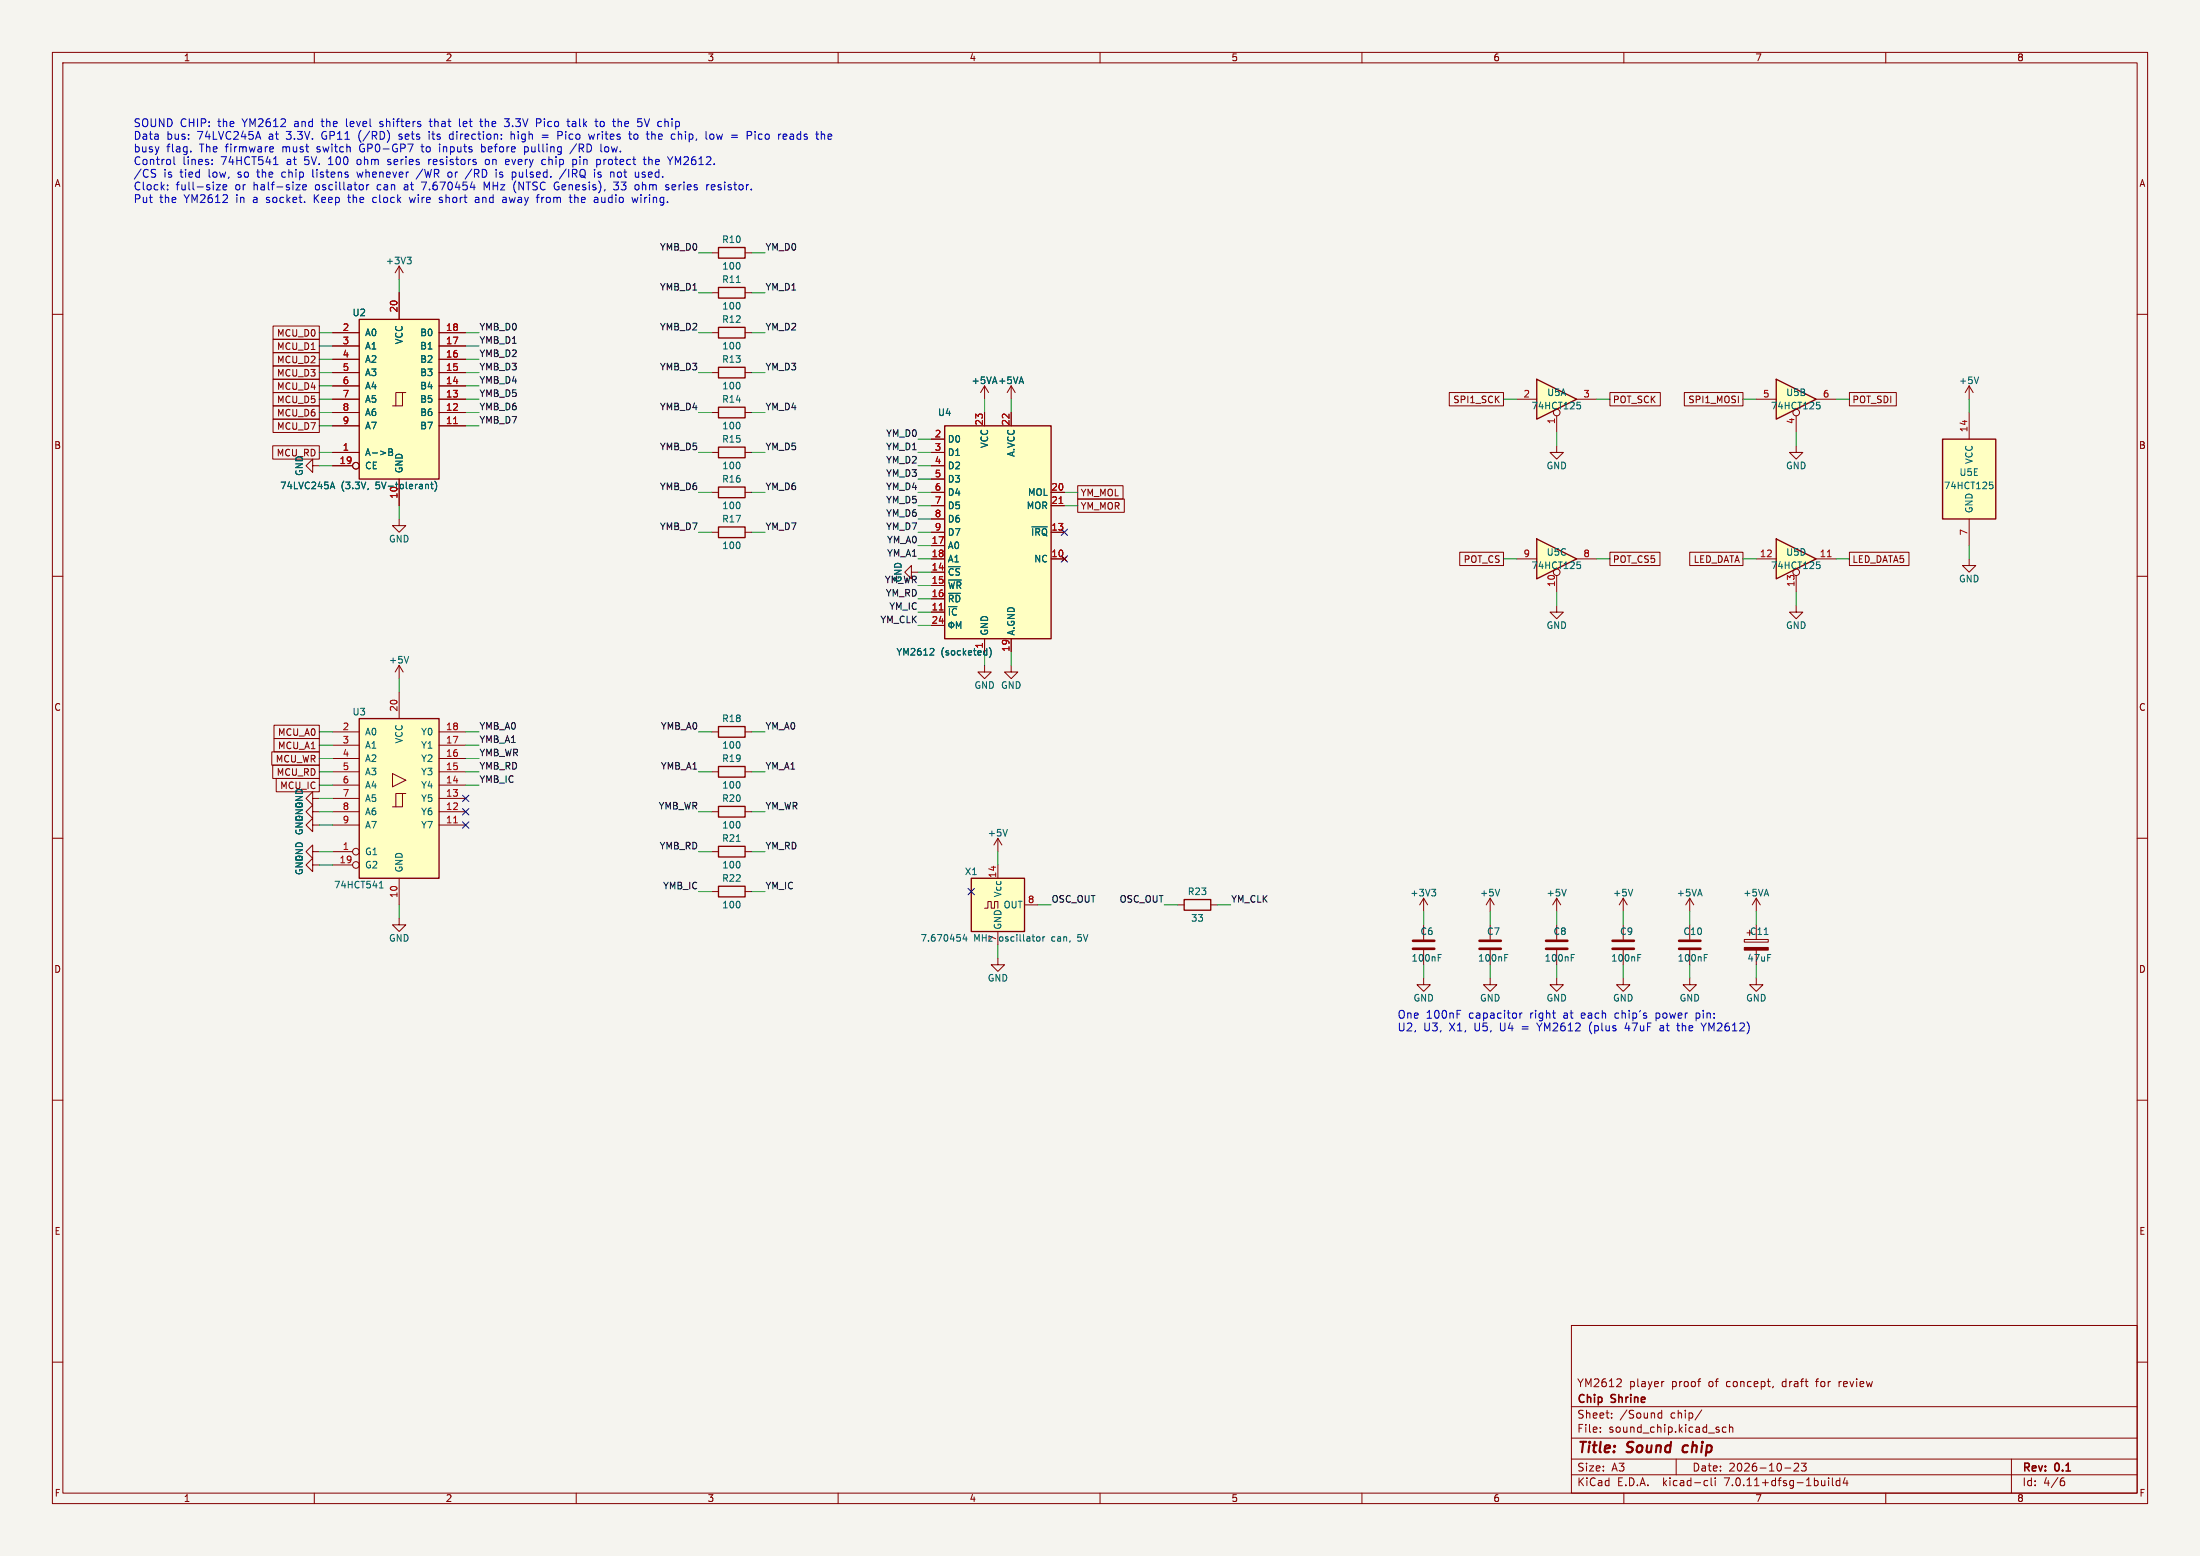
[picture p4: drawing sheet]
<svg xmlns="http://www.w3.org/2000/svg" width="420mm" height="297mm" viewBox="0 0 420 297" stroke-linecap="round" stroke-linejoin="round" font-family="sans-serif">
<path d="M0 0h420v297h-420z" fill="#f5f4ef" stroke="#f5f4ef" stroke-width=".19"/>
<g fill="none" stroke="#840000" stroke-width=".19">
<path d="M10 10h400v277h-400zM12 12h396v273h-396zM60 10v2M110 10v2M160 10v2M210 10v2M260 10v2M310 10v2M360 10v2M10 60h2M408 60h2M135.9 78.7h1.3"/>
<path d="M135.9 63.5h1.3M142.2 78.7h1.3M142.2 63.5h1.3M188 73.7l-.8 1.2M188 73.7v2.5M188 73.7l.7 1.2M193 73.7l-.7 1.2M193 73.7v2.5M193 73.7l.8 1.2M10 110h2M408 110h2M63.5 139.7h5.1"/>
<path d="M76.2 127l-.8 1.3M76.2 127v2.5M76.2 132.1v5.1M76.2 127l.8 1.3M83.8 139.7h5.1M135.9 139.7h1.3M142.2 139.7h1.3M188 127v1.3h1.2l-1.2 1.2-1.3-1.2h1.3M193 127v1.3h1.3l-1.3 1.2-1.2-1.2h1.2M10 160h2M59.7 157.5v-1.3l-1.3 1.3 1.3 1.3v-1.3h1.3M59.7 154.9v-1.2l-1.3 1.2 1.3 1.3v-1.3h1.3"/>
<path d="M59.7 152.4v-1.3l-1.3 1.3 1.3 1.3v-1.3h1.3M63.5 154.9h5.1M63.5 147.3h5.1M63.5 157.5h5.1M63.5 152.4h5.1M63.5 149.9h5.1M63.5 144.8h5.1M63.5 142.2h5.1M74.9 147.7l2.6 1.2-2.6 1.3zM76.8 151.5h-1.2v2.5M77.5 151.5h-.7v2.5h-1.9M83.8 154.9h5.1"/>
<path d="M83.8 147.3h5.1M83.8 157.5h5.1M83.8 152.4h5.1M83.8 149.9h5.1M83.8 144.8h5.1M83.8 142.2h5.1M135.9 154.9h1.3M135.9 147.3h1.3M142.2 154.9h1.3M142.2 147.3h1.3M408 160h2M59.7 165.1v-1.3l-1.3 1.3 1.3 1.3v-1.3h1.3"/>
<path d="M59.7 162.6v-1.3l-1.3 1.3 1.3 1.2v-1.2h1.3M63.5 162.6h3.8M63.5 165.1h3.8M76.2 175.3v1.2h1.3l-1.3 1.3-1.3-1.3h1.3M76.2 167.6v5.1M135.9 162.6h1.3M142.2 162.6h1.3M188 173.4h.6v-1.3h.6v1.3h.7v-1.3h.6v1.3M190.5 165.1v2.5M190.5 177.8v2.5M195.6 172.7h2.5M10 210h2"/>
<path d="M408 210h2M10 260h2M300 253h108v32h-108zM408 260h2M300 278.5h108M300 274.5h108M300 268.5h108M305.5 273.2v.2M305.5 272.5v.1M307.7 270.5v.2M307.7 269.8v.1M309.4 263.3l.1 .2-.1 .3-.8 .9h.9"/>
<path d="M317.2 269.2v1.5M317.2 269.8l-.4-.1-.3 .3 .2 .6h.5M317.7 263.7l-.3 .1M320 278.5v3M324.1 263.7h.6M324.5 263.2h.2M324.9 269.1l-1.3 1.9M328.2 273v.3M329.5 272.5l-.4-.1-.3 .3 .1 .6h.6M330.2 272.5l.2-.1 .3 .1 .1 .9M330.2 271.9v1.5M338.5 264.6l-.1 .3"/>
<path d="M342.5 279.4l.6-.1 .2 .1 .1 .3-1 1.1h1M343.9 279.3h.9l-.5 .6 .4 .1v.6l-.2 .2-.6-.2M351.1 263.7v1M351.2 263.8l-.1 .2M384 278.5v6.5M60 285v2M110 285v2M160 285v2M210 285v2M260 285v2M300 281.5h108M310 285v2"/>
<path d="M325.6 282.6l.4 .1M326 283.5l-.4 .1M326.7 282.1v1.3l.2 .2M327.4 282.1v.1M327.4 282.6v1M340.7 280.2h1.2M349.1 282.1v.1M349.1 282.6v1M349.8 282.1v1.3l.2 .2M351.2 282.7l-.4-.1-.3 .3 .2 .6h.5M351.2 282.1v1.5M352.2 282l-.3 1.1h.9"/>
<path d="M352.6 282.6v1M360 285v2M393.6 282.7h.3l.3 .2-.1 .5-.5 .2M394 282.1l-.4 .1"/>
<circle cx="67.9" cy="165.1" r=".63"/>
<circle cx="67.9" cy="162.6" r=".63"/>
</g>
<path d="M321.4 276.1l-.2 .7 .3 .4" fill="none" stroke="#840000" stroke-width=".4"/>
<path d="M137.2 77.7h5v2.1h-5zM137.2 62.5h5v2h-5zM68.6 137.2h15.2v30.4h-15.2zM137.2 138.7h5v2h-5zM137.2 153.9h5v2.1h-5zM137.2 146.3h5v2h-5zM137.2 161.5h5v2.1h-5zM185.4 167.6h10.2v10.2h-10.2z" fill="none" stroke="#840000" stroke-width=".25"/>
<path d="M78 125.3l-.4 1.3M72.4 169.5h.7M72.4 168.6l.4-.4v1.3M140.6 160.6h.7M184.1 178.3l-.3 .9h.8M184.5 178.8v.8M198.4 178.9l.1 .1-.1 .6M199.1 178.8v.8M199.5 178.8l-.4 .2" fill="none" stroke="#006464" stroke-width=".19"/>
<g fill="#ffffc2" stroke="#ffffc2" stroke-width=".19">
<path d="M185.4 167.6h10.2v10.2h-10.2z"/>
<path d="M68.6 137.2h15.2v30.4h-15.2z"/>
</g>
<path d="M86.6 157.1h.7" fill="none" stroke="#a90000" stroke-width=".19"/>
<path d="M293.4 72.4l7.6 3.8-7.6 3.8z" fill="#ffffc2"/>
<path d="M137.2 54.9h5v2h-5zM137.2 70.1h5v2h-5zM293.4 72.4l7.6 3.8-7.6 3.8zM137.2 85.3h5v2.1h-5zM137.2 93h5v2h-5zM180.3 81.3h20.4v40.6h-20.4zM370.8 83.8h10.2v15.3h-10.2zM137.2 100.6h5v2h-5zM137.2 169.2h5v2h-5zM226.1 171.7h5v2h-5z" fill="none" stroke="#840000" stroke-width=".25"/>
<g fill="none" stroke="#840000" stroke-width=".19">
<path d="M76.2 50.8l-.8 1.3M76.2 50.8v2.5M76.2 50.8l.8 1.3M135.9 55.9h1.3M142.2 55.9h1.3M135.9 71.1h1.3M142.2 71.1h1.3M188 78.7v2.6M193 78.7v2.6M289.6 76.2h3.8M297.2 79.4v3.2M301 76.2h3.8"/>
<path d="M375.9 73.7l-.7 1.2M375.9 73.7v2.5M375.9 78.7v5.1M375.9 73.7l.8 1.2M59.7 88.9v-1.3l-1.3 1.3 1.3 1.3v-1.3h1.3M76.2 99.1v1.2h1.3l-1.3 1.3-1.3-1.3h1.3M135.9 86.4h1.3M135.9 94h1.3M142.2 86.4h1.3M142.2 94h1.3M177.8 86.4h2.5M177.8 94h2.5"/>
<path d="M177.8 83.8h2.5M177.8 96.5h2.5M177.8 88.9h2.5M177.8 91.4h2.5M177.8 99.1h2.5M200.7 94h2.5M200.7 96.5h2.5M297.2 85.1v1.3h1.2l-1.2 1.2-1.3-1.2h1.3M342.9 85.1v1.3h1.3l-1.3 1.2-1.3-1.2h1.3M375.9 99.1v5M135.9 101.6h1.3M142.2 101.6h1.3"/>
<path d="M174 109.2v-1.2l-1.3 1.2 1.3 1.3v-1.3h1.3M177.8 101.6h2.5M177.8 106.7h2.5M177.8 116.8h2.5M177.8 109.2h2.5M177.8 111.8h2.5M177.8 114.3h2.5M177.8 104.1h2.5M177.8 119.4h2.5M200.7 101.6h2.5M200.7 106.7h2.5M202.8 106.3l.8 .8"/>
<path d="M203.6 106.3l-.8 .8M342.9 115.6v1.2h1.3l-1.3 1.3-1.3-1.3h1.3M375.9 106.7v1.3h1.3l-1.3 1.2-1.3-1.2h1.3M188 121.9v2.6M193 121.9v2.6M135.9 170.2h1.3M142.2 170.2h1.3M190.5 160l-.8 1.3M190.5 160v2.6M190.5 160l.8 1.3M224.8 172.7h1.3M231.1 172.7h1.3"/>
<path d="M271.8 171.5l-.8 1.2M271.8 171.5v2.5M271.8 176.5v2.8M271.8 171.5l.7 1.2M284.5 171.5l-.8 1.2M284.5 171.5v2.5M284.5 176.5v2.8M284.5 171.5l.7 1.2M297.2 171.5v2.5M297.2 176.5v2.8M297.2 171.5l-.8 1.2M297.2 171.5l.7 1.2"/>
<path d="M309.9 171.5v2.5M309.9 176.5v2.8M309.9 171.5l-.8 1.2M309.9 171.5l.7 1.2M322.6 171.5v2.5M322.6 176.5v2.8M322.6 171.5l-.8 1.2M322.6 171.5l.7 1.2M333 179.3h4.6v.5h-4.6zM335.3 171.5l-.8 1.2M335.3 171.5v2.5M335.3 176.5v2.8"/>
<path d="M335.3 171.5l.7 1.2M190.5 182.9v1.3h1.3l-1.3 1.2-1.3-1.2h1.3M271.8 186.7v1.3h1.2l-1.2 1.2-1.3-1.2h1.3M271.8 181.4v2.8M284.5 186.7v1.3h1.2l-1.2 1.2-1.3-1.2h1.3M284.5 181.4v2.8M297.2 186.7v1.3h1.2l-1.2 1.2-1.3-1.2h1.3M297.2 181.4v2.8M309.9 186.7v1.3h1.2l-1.2 1.2-1.3-1.2h1.3M309.9 181.4v2.8M322.6 186.7v1.3h1.2l-1.2 1.2-1.3-1.2h1.3M322.6 181.4v2.8"/>
<path d="M335.3 186.7v1.3h1.2l-1.2 1.2-1.3-1.2h1.3M335.3 181.4v2.8"/>
<circle cx="297.2" cy="78.7" r=".63"/>
</g>
<g fill="none" stroke="#006464" stroke-width=".19">
<path d="M77.7 49.1h.8l-.4 .5M78.3 49.6l.2 .2v.3l-.2 .3M140.6 53.9h.7M301.1 76.8h.6M301.2 77.3h.3l.2 .2v.4l-.5 .1M377.7 72l-.4 1.2M379.8 92h.6M379.9 92.5h.3l.3 .2-.1 .5-.5 .1M181.6 118.7v1.3M182.6 120v-1.3l.4 .9 .4-.9v1.3M197 100.6h2.9M178.2 123.8l.1 .2-.1 .3-.7 .7h.8"/>
<path d="M188.3 124.2l.1 .1M188.4 123.8v1.2M188.4 125h-.1M188.9 123.6a1.46 1.46 0 0 1 0 1.9M192.3 158.3l-.4 1.3M273.3 169.7h.8l-.4 .5M273.8 170.2l.3 .3v.3l-.3 .2M286.3 169.7l-.4 1.3M299 169.7l-.4 1.3M311.7 169.7l-.4 1.3M336.8 178.4h.7M274.6 182.8h.4"/>
<path d="M274.6 182.2h.6M287.3 182.8h.4M287.3 182.2h.6M300 182.8h.4M300 182.2h.6M312.7 182.8h.4M312.7 182.2h.6M325.4 182.8h.4M325.4 182.2h.6"/>
<circle cx="181.6" cy="119.3" r=".47"/>
</g>
<path d="M269.7 179.6h4.1M282.4 179.6h4.1M295.1 179.6h4.1M307.8 179.6h4.1M320.5 179.6h4.1M269.7 181.1h4.1M282.4 181.1h4.1M295.1 181.1h4.1M307.8 181.1h4.1M320.5 181.1h4.1" fill="none" stroke="#840000" stroke-width=".51"/>
<path d="M333 180.8h4.6v.6h-4.6z" fill="#840000" stroke="#840000" stroke-width=".19"/>
<g fill="#ffffc2" stroke="#ffffc2" stroke-width=".19">
<path d="M180.3 81.3h20.4v40.6h-20.4z"/>
<path d="M370.8 83.8h10.2v15.3h-10.2z"/>
</g>
<path d="M202.2 96.1h.7M179.3 116.4h.7" fill="none" stroke="#a90000" stroke-width=".19"/>
<path d="M293.4 102.9l7.6 3.8-7.6 3.8z" fill="#ffffc2"/>
<path d="M137.2 47.2h5v2.1h-5zM293.4 102.9l7.6 3.8-7.6 3.8z" fill="none" stroke="#840000" stroke-width=".25"/>
<g fill="none" stroke="#840000" stroke-width=".19">
<path d="M135.9 48.3h1.3M142.2 48.3h1.3M289.6 106.7h3.8M297.2 115.6v1.2h1.2l-1.2 1.3-1.3-1.3h1.3M297.2 109.9v3.1M301 106.7h3.8"/>
<circle cx="297.2" cy="109.2" r=".63"/>
</g>
<path d="M301.1 107.3h.6M301.2 107.7h.3l.2 .3v.4l-.5 .1" fill="none" stroke="#006464" stroke-width=".19"/>
<path d="M339.1 102.9l7.6 3.8-7.6 3.8z" fill="#ffffc2"/>
<path d="M68.6 61h15.2v30.4h-15.2zM339.1 102.9l7.6 3.8-7.6 3.8z" fill="none" stroke="#840000" stroke-width=".25"/>
<g fill="none" stroke="#840000" stroke-width=".19">
<path d="M76.2 55.9v5.1M63.5 78.7h5.1M63.5 76.2h5.1M63.5 73.7h5.1M63.5 71.1h5.1M63.5 68.6h5.1M63.5 66h5.1M63.5 63.5h5.1M76.8 74.9h-1.2v2.6M77.5 74.9h-.7v2.6h-1.9M83.8 78.7h5.1M83.8 76.2h5.1"/>
<path d="M83.8 73.7h5.1M83.8 71.1h5.1M83.8 68.6h5.1M83.8 66h5.1M83.8 63.5h5.1M63.5 86.4h5.1M63.5 81.3h5.1M63.5 88.9h3.8M76.2 91.4v5.1M83.8 81.3h5.1M335.3 106.7h3.8M342.9 109.9v3.1"/>
<path d="M346.7 106.7h3.8"/>
<circle cx="67.9" cy="88.9" r=".63"/>
<circle cx="342.9" cy="109.2" r=".63"/>
</g>
<path d="M86.6 80.9h.7M348.9 106.3h.7" fill="none" stroke="#a90000" stroke-width=".19"/>
<path d="M63.2 92.9h.6M63.5 92l.4 1.3M70.3 93.2l-.1 .2M74.2 85.7h.5l.2 .2-.2 .4 .2 .1 .1 .3-.3 .2h-.5zM74.2 86.3h.5M81.4 92.4l.4 .2v.7M82.2 92.4h.5M82.4 92v1.1l.3 .2M83 91.8a1.46 1.46 0 0 1 0 2M346.8 107.3h.6M346.9 107.7h.3l.3 .3-.1 .4-.5 .1" fill="none" stroke="#006464" stroke-width=".19"/>
<path d="M68.6 61h15.2v30.4h-15.2z" fill="#ffffc2" stroke="#ffffc2" stroke-width=".19"/>
<path d="M339.1 72.4l7.6 3.8-7.6 3.8z" fill="#ffffc2"/>
<path d="M339.1 72.4l7.6 3.8-7.6 3.8z" fill="none" stroke="#840000" stroke-width=".25"/>
<g fill="none" stroke="#840000" stroke-width=".19">
<path d="M76.2 55.9v5.1M52.1 62.2h8.9v2.6h-8.9zM52.1 64.8h8.9v2.5h-8.9zM52.1 67.3h8.9v2.6h-8.9zM52.1 74.9h8.9v2.6h-8.9zM52.1 77.5h8.9v2.5h-8.9zM52.1 72.4h8.9v2.5h-8.9zM52.1 69.8h8.9v2.6h-8.9zM63.5 76.2h5.1M63.5 78.7h5.1M63.5 73.7h5.1M63.5 71.1h5.1"/>
<path d="M63.5 68.6h5.1M63.5 66h5.1M63.5 63.5h5.1M83.8 76.2h5.1M83.8 78.7h5.1M83.8 73.7h5.1M83.8 71.1h5.1M83.8 68.6h5.1M83.8 66h5.1M83.8 63.5h5.1M188 78.7v2.6M193 78.7v2.6"/>
<path d="M276.7 74.9h10.3v2.6h-10.3zM307.3 74.9h9.7v2.6h-9.7zM321.5 74.9h11.2v2.6h-11.2zM335.3 76.2h3.8M342.9 79.4v3.2M346.7 76.2h3.8M353.1 74.9h8.9v2.6h-8.9zM52.1 85.1h8.9v2.5h-8.9zM52.1 80h8.9v2.6h-8.9zM63.5 86.4h5.1M63.5 81.3h5.1M63.5 88.9h3.8"/>
<path d="M76.2 91.4v5.1M83.8 81.3h5.1M177.8 86.4h2.5M177.8 88.9h2.5M177.8 83.8h2.5M177.8 94h2.5M177.8 96.5h2.5M177.8 91.4h2.5M177.8 99.1h2.5M200.7 94h2.5M200.7 96.5h2.5M205.7 95.2h8.9v2.6h-8.9z"/>
<path d="M205.7 92.7h8.7v2.6h-8.7zM177.8 106.7h2.5M177.8 116.8h2.5M177.8 101.6h2.5M177.8 109.2h2.5M177.8 111.8h2.5M177.8 114.3h2.5M177.8 104.1h2.5M177.8 119.4h2.5M200.7 106.7h2.5M200.7 101.6h2.5M202.8 106.3l.8 .8"/>
<path d="M203.6 106.3l-.8 .8M278.7 105.4h8.3v2.6h-8.3zM307.3 105.4h9.6v2.6h-9.6zM322.6 105.4h10.1v2.6h-10.1zM353.1 105.4h11.3v2.6h-11.3zM52.3 138.4h8.7v2.6h-8.7zM188 121.9v2.6M193 121.9v2.6M51.9 143.5h9.1v2.6h-9.1zM52.1 146h8.9v2.6h-8.9zM52.3 141h8.7v2.5h-8.7zM52.7 148.6h8.3v2.5h-8.3z"/>
<circle cx="342.9" cy="78.7" r=".63"/>
<circle cx="67.9" cy="88.9" r=".63"/>
</g>
<g fill="none" stroke="#006464" stroke-width=".19">
<path d="M346.8 76.8h.6M346.9 77.3h.3l.3 .2-.1 .4-.5 .1M63.2 92.9h.6M63.5 92l.4 1.3M70.3 93.2l-.1 .2M74.2 85.7h.5l.2 .2-.2 .4 .2 .1 .1 .3-.3 .2h-.5zM74.2 86.3h.5M81.4 92.4l.4 .2v.7M82.2 92.4h.5M82.4 92v1.1l.3 .2M83 91.8a1.46 1.46 0 0 1 0 2M181.6 118.7v1.3"/>
<path d="M182.6 120v-1.3l.4 .9 .4-.9v1.3M197 100.6h2.9M178.2 123.8l.1 .2-.1 .3-.7 .7h.8M188.3 124.2l.1 .1M188.4 123.8v1.2M188.4 125h-.1M188.9 123.6a1.46 1.46 0 0 1 0 1.9"/>
<circle cx="181.6" cy="119.3" r=".47"/>
</g>
<g fill="none" stroke="#0000c2" stroke-width=".19">
<path d="M29.4 33.1l.3 .3-.1 .3-.2 .1M32 36.1v.1M32 35.3v.2M33.2 29.9v1.3l.2 .2M36.4 28.9v.1M40.5 31.3v.1M40.5 30.5v.1M42.1 35.2l-.8 1h.8M42.8 35.2l-.2 .3v.5l.2 .2h.4M43.1 35.2l.2 .4-.7 .1M49.3 25.1l.5 1.5M51.7 28l.4 .1 .1 .3-.7 .1"/>
<path d="M52.1 28.9l-.4 .1M52.2 31.4h.9M52.5 30.1l.1-.2v1.5M57.3 35.2l-.8 1h.8M57.9 35.3v.9h.5M58.4 35.3l.1 .3-.7 .1M59.7 32.3l.1 1.5M66.4 37.7h.5M68.1 32.8l.3 1M70 35.2v1M70.4 35.2l-.3 .1-.1 .2M71.4 37.7l-.3 .3v.4l.3 .3"/>
<path d="M72.5 24.1l.1 .1M72.6 23.2v.4M74 31.3l.1 .1M74.1 30.5v.3M76.1 26.5l.2 .1M76.2 25.7v.3M78.1 37.7l.3 1 .3-.7M80.4 28h.5M80.7 32.3l-1.3 1.9M81.9 30.4v1M81.9 23.2h.6M81.9 25.1v.1"/>
<path d="M81.9 25.6v1M82.1 22.7v1.3l.3 .2M82.1 30.4l-.2 .3M83.9 38.6h.5M83.9 28v1M84.4 37.7h-.3l-.2 .2v.2l.5 .1M86.1 32.9l-.3-.1-.3 .3 .1 .6 .2 .1h.3M86.4 25.6l-.5 .1-.1 .2 .1 .5 .5 .2M87.7 22.7v1.3l.2 .2M89.8 35.7h.9M90.1 32.3l-1.3 1.9M90.8 37.7h.4l.2 .2"/>
<path d="M91.4 38l-.5 .1a.29 .29 0 0 0-.2 .3 .29 .29 0 0 0 .2 .3l.5-.1M91.6 23.2h.5M91.8 22.7v1.3l.3 .2M91.9 28.9l.5 .1M91.9 27.5v1.5M92.4 28l-.5 .1M92.9 35.8l-.5-1.1v1.5M93.1 30.4l-.3 .1-.2 .2 .1 .6 .4 .1M94.7 32.8v1M95.4 33.8h.4M95.6 32.8l-.2 .2 .2 .3M96.1 37.7h.3l.2 .2v.8"/>
<path d="M96.3 22.7h.9l-.5 .5 .4 .1M96.4 24.1h.7M96.6 31.3h.5M96.6 30.5h.5M96.6 38.6l-.5 .1M96.6 38l-.5 .1M97.2 30.8l-.7 .1M97.6 25.1v1.5M98.1 36.2l.4 .6M98.1 25.7l-.3-.1-.2 .1M98.2 35l-.1 .2M98.4 33l.1 .5-.3 .3"/>
<path d="M98.5 34.5l-.2 .3M100.1 28.9h.6M100.1 28v1.5M102.4 22.7h.6l.3 .3-.2 .4-.7 .1M103.4 37.7v1M103.5 37.8l-.1 .2M103.5 25.8h1.1M103.5 26.2h1.1M103.5 31.3l.2 .1 .4-.1M105.9 36l.5 .2M106.5 25.1v1.5M107.3 25.2l.1 .4-.2 .2-.7 .1"/>
<path d="M108.1 32.3l-1.3 1.9M108.2 23.2h.6M108.5 24.1l.3 .1M108.9 38.6l.3 .1M109.4 30.5l.4-.1 .3 .3-.2 .6h-.5M109.4 30.4v1.5M109.4 23.2h-.1M109.4 23.6a.29 .29 0 0 0-.2 .3 .29 .29 0 0 0 .2 .3M109.7 37.2v1.5M109.8 37.7l-.1 .1M110.1 27.4l-1.3 2M113.5 25.6l-.3 1-.3-.7-.3 .7"/>
<path d="M113.6 23.2h.5M113.9 24.1l.2 .1M114.1 30.4h.3l.2 .3v.6l-.5 .1M114.7 27.5v1.3l.2 .2M114.7 32.9l-.3-.1-.3 .2 .1 .3 .5 .1v.4h-.6M114.9 23.2l-.3 .3v.4l.3 .3M115.6 28.1l-.2 .2 .2 .6M117.1 36.1l.3 .1h.5M117.1 34.7h1l-.5 .6 .3 .1M118 22.7v1.5M118 32.9l-.1 .6 .2 .3M118.4 23.2l-.4 .1"/>
<path d="M120 25.6h.6M120.2 25.1v1.3l.4 .2M121.3 25.6l-.3 .3v.4l.3 .3M121.5 35.2l.4 .1 .1 .2-.1 .6-.4 .1M121.8 37.7l-.3 1-.3-.7-.3 .7M122.6 33.8h.4M122.8 30.4h.6M123 22.7l.5 1.5M123 32.8l-.4 .1v.1v.3h.4M123 29.9v1.3l.4 .2M123.9 29.9v1.5M124.1 30.4l-.2 .2"/>
<path d="M124.4 25.1v1.5M124.5 25.7h-.1M127.3 35.7l.3 .1 .1 .2-.2 .2h-.3M127.3 35.2l.3 .1M128.4 29.9l-.5 .8M129.5 25.1v1.5M129.6 25.7h-.1M135.4 35.2l-.3 .1-.2 .2M135.6 25.7l.2-.1 .4 .1 .1 .6-.2 .2-.3 .1-.2-.2zM136.3 35.2h-.3l-.2 .3 .1 .7h.4M136.5 35.6l-.7 .1M143.5 25.6l-.1-.4-.8-.1v1.5"/>
<path d="M144.1 25.1v.1M144.1 25.6v1M149.7 25.6l.4 .1 .1 .2-.7 .2M150.1 26.5l-.4 .1M157 25.6l.4 .1v.1v.8M278.2 192.9h.7M290.2 193.4v1M290.6 193.4h-.3l-.1 .2M303.5 195.7v1M310.6 195.2l-.4 1.1h1M316.2 193.4v1.5M316.2 194.3l.1 .1"/>
<path d="M316.3 193.4h-.1M317.4 196.2h-.3a.29 .29 0 0 0-.2 .3 .29 .29 0 0 0 .2 .3h.3M320.3 196.6l.4 .2M323.8 193.4v1.5M323.8 194.3l.4 .1M324.2 193.4h-.4M324.7 195.3l.5 .8M325.2 196.1v.7M325.7 195.3l-.5 .8"/>
</g>
<g fill="none" stroke="#009600" stroke-width=".19">
<path d="M76.2 53.3v2.6M133.3 48.3h2.6M133.3 55.9h2.6M143.5 48.3h2.5M143.5 55.9h2.5M61 76.2h2.5M61 78.7h2.5M61 71.1h2.5M61 63.5h2.5M61 73.7h2.5M61 66h2.5M61 68.6h2.5"/>
<path d="M88.9 76.2h2.5M88.9 78.7h2.5M88.9 71.1h2.5M88.9 63.5h2.5M88.9 73.7h2.5M88.9 66h2.5M88.9 68.6h2.5M133.3 78.7h2.6M133.3 71.1h2.6M133.3 63.5h2.6M143.5 78.7h2.5M143.5 71.1h2.5"/>
<path d="M143.5 63.5h2.5M188 76.2v2.5M193 76.2v2.5M287 76.2h2.6M304.8 76.2h2.5M332.7 76.2h2.6M350.5 76.2h2.6M375.9 76.2v2.5M61 88.9h2.5M61 86.4h2.5M61 81.3h2.5M76.2 96.5v2.6"/>
<path d="M88.9 81.3h2.5M133.3 94h2.6M133.3 86.4h2.6M143.5 94h2.5M143.5 86.4h2.5M175.3 83.8h2.5M175.3 99.1h2.5M175.3 96.5h2.5M175.3 94h2.5M175.3 91.4h2.5M175.3 88.9h2.5M175.3 86.4h2.5"/>
<path d="M203.2 96.5h2.5M203.2 94h2.5M297.2 82.6v2.5M342.9 82.6v2.5M133.3 101.6h2.6M143.5 101.6h2.5M175.3 106.7h2.5M175.3 116.8h2.5M175.3 119.4h2.5M175.3 114.3h2.5M175.3 101.6h2.5M175.3 111.8h2.5"/>
<path d="M175.3 109.2h2.5M175.3 104.1h2.5M287 106.7h2.6M297.2 113v2.6M304.8 106.7h2.5M332.7 106.7h2.6M342.9 113v2.6M350.5 106.7h2.6M375.9 104.1v2.6M61 139.7h2.5M76.2 129.5v2.6M88.9 139.7h2.5"/>
<path d="M133.3 139.7h2.6M143.5 139.7h2.5M188 124.5v2.5M193 124.5v2.5M61 142.2h2.5M61 144.8h2.5M61 147.3h2.5M61 157.5h2.5M61 154.9h2.5M61 149.9h2.5M61 152.4h2.5M88.9 142.2h2.5"/>
<path d="M88.9 144.8h2.5M88.9 147.3h2.5M88.9 149.9h2.5M133.3 147.3h2.6M133.3 154.9h2.6M143.5 147.3h2.5M143.5 154.9h2.5M61 162.6h2.5M61 165.1h2.5M76.2 172.7v2.6M133.3 162.6h2.6M133.3 170.2h2.6"/>
<path d="M143.5 162.6h2.5M143.5 170.2h2.5M190.5 162.6v2.5M198.1 172.7h2.6M222.2 172.7h2.6M232.4 172.7h2.5M271.8 174v2.5M284.5 174v2.5M297.2 174v2.5M309.9 174v2.5M322.6 174v2.5M335.3 174v2.5"/>
<path d="M190.5 180.3v2.6M271.8 184.2v2.5M284.5 184.2v2.5M297.2 184.2v2.5M309.9 184.2v2.5M322.6 184.2v2.5M335.3 184.2v2.5"/>
</g>
<path d="M202.6 101l1.2 1.2M202.6 106.1l1.2 1.2M203.8 101l-1.2 1.2M203.8 106.1l-1.2 1.2M88.3 154.3l1.2 1.2M88.3 156.9l1.2 1.2M88.3 151.8l1.2 1.2M89.5 154.3l-1.2 1.2M89.5 156.9l-1.2 1.2M89.5 151.8l-1.2 1.2M184.8 169.6l1.2 1.2M186 169.6l-1.2 1.2" fill="none" stroke="#000084" stroke-width=".19"/>
<path d="M86.6 80.9h.7M202.2 96.1h.7M179.3 116.4h.7" fill="none" stroke="#a90000" stroke-width=".19"/>
<g font-size="2.8" fill="#840000">
<text x="301" y="277.9">Title:</text>
<text x="310.6" y="277.9">Sound</text>
<text x="322.1" y="277.9">chip</text>
</g>
<g font-size="2.1" fill="#0000c2">
<text x="25.4" y="24.6">SOUND CHIP:</text>
<text x="25.4" y="27">Data</text>
<text x="25.4" y="29.4">busy</text>
<text x="31.8" y="27">bus:</text>
<text x="31.8" y="29.4">flag.</text>
<text x="37.7" y="27">74LVC245A</text>
<text x="38.1" y="29.4">The</text>
<text x="41.6" y="24.6">the</text>
<text x="43.2" y="29.4">firmware</text>
<text x="46.4" y="24.6">YM2612</text>
<text x="51.4" y="27">at</text>
<text x="54.2" y="29.4">must</text>
<text x="55" y="27">3.3V.</text>
<text x="56.5" y="24.6">and</text>
<text x="60.9" y="29.4">switch</text>
<text x="61.8" y="24.6">the</text>
<text x="61.8" y="27">GP11</text>
<text x="66.6" y="24.6">level</text>
<text x="69" y="27">(/RD)</text>
<text x="69.2" y="29.4">GP0-GP7</text>
<text x="73.2" y="24.6">shifters</text>
<text x="76.9" y="27">sets</text>
<text x="81.2" y="29.4">to</text>
<text x="82.7" y="27">its</text>
<text x="82.9" y="24.6">that</text>
<text x="84.7" y="29.4">inputs</text>
<text x="86.8" y="27">direction:</text>
<text x="88.7" y="24.6">let</text>
<text x="92.9" y="29.4">before</text>
<text x="92.9" y="24.6">the</text>
<text x="97.7" y="24.6">3.3V</text>
<text x="98.7" y="27">high</text>
<text x="101.3" y="29.4">pulling</text>
<text x="103.9" y="24.6">Pico</text>
<text x="107.9" y="27">Pico</text>
<text x="110" y="24.6">talk</text>
<text x="110.3" y="29.4">/RD</text>
<text x="114.1" y="27">writes</text>
<text x="115.5" y="24.6">to</text>
<text x="116.1" y="29.4">low.</text>
<text x="119" y="24.6">the</text>
<text x="122" y="27">to</text>
<text x="123.8" y="24.6">5V chip</text>
<text x="125.5" y="27">the</text>
<text x="130.3" y="27">chip,</text>
<text x="137" y="27">low</text>
<text x="142" y="27">=</text>
<text x="145.2" y="27">Pico</text>
<text x="151.3" y="27">reads</text>
<text x="158.8" y="27">the</text>
<text x="25.4" y="31.8">Control</text>
<text x="25.4" y="34.2">/CS</text>
<text x="31.2" y="34.2">is</text>
<text x="34.4" y="34.2">tied</text>
<text x="34.8" y="31.8">lines:</text>
<text x="39.9" y="34.2">low,</text>
<text x="42.2" y="31.8">74HCT541</text>
<text x="45.7" y="34.2">so</text>
<text x="49.5" y="34.2">the</text>
<text x="54.3" y="34.2">chip</text>
<text x="54.9" y="31.8">at</text>
<text x="58.4" y="31.8">5V.</text>
<text x="60.4" y="34.2">listens</text>
<text x="63.1" y="31.8">100</text>
<text x="68.7" y="31.8">ohm</text>
<text x="69.1" y="34.2">whenever</text>
<text x="74.7" y="31.8">series</text>
<text x="80.6" y="34.2">/WR</text>
<text x="82.7" y="31.8">resistors</text>
<text x="86.7" y="34.2">or</text>
<text x="90.3" y="34.2">/RD</text>
<text x="93.7" y="31.8">on</text>
<text x="96.1" y="34.2">is</text>
<text x="97.7" y="31.8">every</text>
<text x="99.4" y="34.2">pulsed.</text>
<text x="104.8" y="31.8">chip</text>
<text x="108.7" y="34.2">/IRQ</text>
<text x="110.8" y="31.8">pin</text>
<text x="115.4" y="34.2">is</text>
<text x="115.5" y="31.8">protect</text>
<text x="118.6" y="34.2">not</text>
<text x="123.5" y="34.2">used.</text>
<text x="124.7" y="31.8">the</text>
<text x="129.5" y="31.8">YM2612.</text>
<text x="25.4" y="36.6">Clock:</text>
<text x="25.4" y="39.1">Put</text>
<text x="30.4" y="39.1">the</text>
<text x="33.6" y="36.6">full-size</text>
<text x="35.2" y="39.1">YM2612</text>
<text x="44.9" y="36.6">or</text>
<text x="45.2" y="39.1">in</text>
<text x="48.5" y="36.6">half-size</text>
<text x="48.6" y="39.1">a</text>
<text x="51.3" y="39.1">socket.</text>
<text x="60.5" y="36.6">oscillator</text>
<text x="60.5" y="39.1">Keep</text>
<text x="67.2" y="39.1">the</text>
<text x="72" y="39.1">clock</text>
<text x="72.4" y="36.6">can</text>
<text x="77.7" y="36.6">at</text>
<text x="79.2" y="39.1">wire</text>
<text x="81.2" y="36.6">7.670454</text>
<text x="85" y="39.1">short</text>
<text x="92.1" y="39.1">and</text>
<text x="93.2" y="36.6">MHz</text>
<text x="97.4" y="39.1">away</text>
<text x="99" y="36.6">(NTSC</text>
<text x="104.2" y="39.1">from</text>
<text x="107" y="36.6">Genesis),</text>
<text x="110.6" y="39.1">the</text>
<text x="115.4" y="39.1">audio</text>
<text x="118.6" y="36.6">33</text>
<text x="122.7" y="36.6">ohm</text>
<text x="122.8" y="39.1">wiring.</text>
<text x="128.7" y="36.6">series</text>
<text x="136.7" y="36.6">resistor.</text>
<text x="266.7" y="194.7">One</text>
<text x="266.7" y="197.2">U2,</text>
<text x="271.7" y="197.2">U3,</text>
<text x="272.2" y="194.7">100nF</text>
<text x="276.7" y="197.2">X1,</text>
<text x="280.4" y="194.7">capacitor</text>
<text x="281.6" y="197.2">U5,</text>
<text x="286.6" y="197.2">U4</text>
<text x="290.9" y="197.2">=</text>
<text x="292.2" y="194.7">right</text>
<text x="294.1" y="197.2">YM2612</text>
<text x="298.8" y="194.7">at</text>
<text x="302.3" y="194.7">each</text>
<text x="304.1" y="197.2">(plus</text>
<text x="308.9" y="194.7">chip's</text>
<text x="311.1" y="197.2">47uF</text>
<text x="316.8" y="194.7">power</text>
<text x="317.9" y="197.2">at</text>
<text x="321.4" y="197.2">the</text>
<text x="324.6" y="194.7">pin:</text>
<text x="326.2" y="197.2">YM2612)</text>
</g>
<g font-size="2.1" fill="#840000">
<text x="301" y="268.2">Chip</text>
<text x="301" y="265">YM2612</text>
<text x="307.7" y="268.2">Shrine</text>
<text x="311" y="265">player</text>
<text x="319.2" y="265">proof</text>
<text x="326.3" y="265">of</text>
<text x="329.8" y="265">concept,</text>
<text x="340.6" y="265">draft</text>
<text x="347.3" y="265">for</text>
<text x="351.7" y="265">review</text>
<text x="301" y="273.7">File:</text>
<text x="301" y="271">Sheet:</text>
<text x="307.1" y="273.7">sound_chip.kicad_sch</text>
<text x="309.2" y="271">/Sound</text>
<text x="318.9" y="271">chip/</text>
<text x="301" y="281.1">Size:</text>
<text x="307.6" y="281.1">A3</text>
<text x="323" y="281.1">Date:</text>
<text x="330" y="281.1">2026-10-23</text>
<text x="386" y="281.3">Rev:</text>
<text x="392.4" y="281.3">0.1</text>
<text x="301" y="283.9">KiCad</text>
<text x="308.7" y="283.9">E.D.A.</text>
<text x="317.6" y="283.9">kicad-cli</text>
<text x="329.5" y="283.9">7.0.11+dfsg-1build4</text>
<text x="386" y="283.9">Id:</text>
<text x="390.1" y="283.9">4/6</text>
</g>
<g font-size="1.8" fill="#840000">
<text x="35" y="11.9">1</text>
<text x="85" y="11.9">2</text>
<text x="135" y="11.9">3</text>
<text x="185" y="11.9">4</text>
<text x="235" y="11.9">5</text>
<text x="285" y="11.9">6</text>
<text x="335" y="11.9">7</text>
<text x="385" y="11.9">8</text>
<text x="10.3" y="35.9">A</text>
<text x="408.3" y="35.9">A</text>
<text x="52.8" y="64.5">MCU_D0</text>
<text x="52.8" y="67">MCU_D1</text>
<text x="52.8" y="69.5">MCU_D2</text>
<text x="52.8" y="77.2">MCU_D5</text>
<text x="52.8" y="74.6">MCU_D4</text>
<text x="52.8" y="72.1">MCU_D3</text>
<text x="277.3" y="77.2">SPI1_SCK</text>
<text x="307.8" y="77.2">POT_SCK</text>
<text x="322.2" y="77.2">SPI1_MOSI</text>
<text x="353.5" y="77.2">POT_SDI</text>
<text x="52.8" y="82.2">MCU_D7</text>
<text x="52.8" y="79.7">MCU_D6</text>
<text x="10.3" y="85.9">B</text>
<text x="52.7" y="87.3">MCU_RD</text>
<text x="408.2" y="85.9">B</text>
<text x="206.2" y="94.9">YM_MOL</text>
<text x="206.2" y="97.5">YM_MOR</text>
<text x="279.3" y="107.6">POT_CS</text>
<text x="307.8" y="107.6">POT_CS5</text>
<text x="323.2" y="107.6">LED_DATA</text>
<text x="353.5" y="107.6">LED_DATA5</text>
<text x="10.3" y="135.9">C</text>
<text x="408.2" y="135.9">C</text>
<text x="53" y="140.7">MCU_A0</text>
<text x="53" y="143.2">MCU_A1</text>
<text x="52.5" y="145.7">MCU_WR</text>
<text x="52.7" y="148.3">MCU_RD</text>
<text x="10.3" y="185.9">D</text>
<text x="408.2" y="185.9">D</text>
<text x="10.3" y="235.9">E</text>
<text x="408.3" y="235.9">E</text>
<text x="10.3" y="285.9">F</text>
<text x="35" y="286.9">1</text>
<text x="85" y="286.9">2</text>
<text x="135" y="286.9">3</text>
<text x="185" y="286.9">4</text>
<text x="235" y="286.9">5</text>
<text x="285" y="286.9">6</text>
<text x="335" y="286.9">7</text>
<text x="385" y="286.9">8</text>
<text x="408.3" y="285.9">F</text>
</g>
<g font-size="1.8" fill="#0f0f0f">
<text x="125.9" y="47.9">YMB_D0</text>
<text x="146" y="47.9">YM_D0</text>
<text x="125.9" y="55.5">YMB_D1</text>
<text x="146" y="55.5">YM_D1</text>
<text x="91.4" y="63.2">YMB_D0</text>
<text x="91.4" y="65.7">YMB_D1</text>
<text x="125.9" y="63.2">YMB_D2</text>
<text x="146" y="63.2">YM_D2</text>
<text x="91.4" y="68.2">YMB_D2</text>
<text x="91.4" y="70.8">YMB_D3</text>
<text x="125.9" y="70.8">YMB_D3</text>
<text x="146" y="70.8">YM_D3</text>
<text x="91.4" y="75.9">YMB_D5</text>
<text x="91.4" y="73.3">YMB_D4</text>
<text x="91.4" y="78.4">YMB_D6</text>
<text x="91.4" y="80.9">YMB_D7</text>
<text x="125.9" y="78.4">YMB_D4</text>
<text x="146" y="78.4">YM_D4</text>
<text x="169.1" y="83.5">YM_D0</text>
<text x="125.9" y="86">YMB_D5</text>
<text x="146" y="86">YM_D5</text>
<text x="169.1" y="86">YM_D1</text>
<text x="169.1" y="88.6">YM_D2</text>
<text x="125.9" y="93.6">YMB_D6</text>
<text x="146" y="93.6">YM_D6</text>
<text x="169.1" y="91.1">YM_D3</text>
<text x="169.1" y="93.6">YM_D4</text>
<text x="125.9" y="101.3">YMB_D7</text>
<text x="146" y="101.3">YM_D7</text>
<text x="169.1" y="101.3">YM_D7</text>
<text x="169.1" y="96.2">YM_D5</text>
<text x="169.1" y="98.7">YM_D6</text>
<text x="169.3" y="106.3">YM_A1</text>
<text x="169.3" y="103.8">YM_A0</text>
<text x="168.8" y="111.4">YM_WR</text>
<text x="169" y="114">YM_RD</text>
<text x="168" y="119">YM_CLK</text>
<text x="169.7" y="116.5">YM_IC</text>
<text x="91.4" y="141.9">YMB_A1</text>
<text x="91.4" y="139.4">YMB_A0</text>
<text x="126.1" y="139.4">YMB_A0</text>
<text x="146" y="139.4">YM_A0</text>
<text x="91.4" y="149.5">YMB_IC</text>
<text x="91.4" y="147">YMB_RD</text>
<text x="91.4" y="144.4">YMB_WR</text>
<text x="126.1" y="147">YMB_A1</text>
<text x="146" y="147">YM_A1</text>
<text x="125.6" y="154.6">YMB_WR</text>
<text x="146" y="154.6">YM_WR</text>
<text x="125.8" y="162.2">YMB_RD</text>
<text x="146" y="162.2">YM_RD</text>
<text x="126.5" y="169.8">YMB_IC</text>
<text x="146" y="169.8">YM_IC</text>
<text x="200.7" y="172.4">OSC_OUT</text>
<text x="213.6" y="172.4">OSC_OUT</text>
<text x="234.9" y="172.4">YM_CLK</text>
</g>
<g font-size="1.8" fill="#006464">
<text x="137.8" y="46.6">R10</text>
<text x="73.6" y="50.6">+3V3</text>
<text x="137.8" y="51.7">100</text>
<text x="137.8" y="54.2">R11</text>
<text x="137.8" y="59.3">100</text>
<text x="67.2" y="60.6">U2</text>
<text x="69.6" y="64.4">A0</text>
<text x="77.1" y="65.8" transform="rotate(-90 77.1 65.8)">VCC</text>
<text x="80.1" y="64.4">B0</text>
<text x="137.8" y="61.8">R12</text>
<text x="69.6" y="66.9">A1</text>
<text x="69.6" y="69.4">A2</text>
<text x="69.6" y="72">A3</text>
<text x="80.1" y="72">B3</text>
<text x="80.1" y="69.4">B2</text>
<text x="80.1" y="66.9">B1</text>
<text x="137.8" y="69.4">R13</text>
<text x="137.8" y="66.9">100</text>
<text x="69.6" y="74.5">A4</text>
<text x="69.6" y="77.1">A5</text>
<text x="80.1" y="77.1">B5</text>
<text x="80.1" y="74.5">B4</text>
<text x="137.8" y="77.1">R14</text>
<text x="137.8" y="74.5">100</text>
<text x="185.4" y="73.5">+5VA +5VA</text>
<text x="295.3" y="75.8">U5A</text>
<text x="340.9" y="75.8">U5B</text>
<text x="373.9" y="73.5">+5V</text>
<text x="69.6" y="79.6">A6</text>
<text x="69.6" y="82.1">A7</text>
<text x="80.1" y="82.1">B7</text>
<text x="80.1" y="79.6">B6</text>
<text x="137.8" y="82.1">100</text>
<text x="179" y="79.6">U4</text>
<text x="292.3" y="78.3">74HCT125</text>
<text x="338" y="78.3">74HCT125</text>
<text x="69.6" y="87.2">A-&gt;B</text>
<text x="69.6" y="89.8">CE</text>
<text x="137.8" y="84.7">R15</text>
<text x="137.8" y="89.8">100</text>
<text x="180.8" y="84.7">D0</text>
<text x="180.8" y="87.2">D1</text>
<text x="180.8" y="89.8">D2</text>
<text x="188.8" y="85.6" transform="rotate(-90 188.8 85.6)">VCC</text>
<text x="193.9" y="87.3" transform="rotate(-90 193.9 87.3)">A.VCC</text>
<text x="295.1" y="89.8">GND</text>
<text x="340.9" y="89.8">GND</text>
<text x="376.8" y="88.7" transform="rotate(-90 376.8 88.7)">VCC</text>
<text x="53.4" y="93.6">74LVC245A</text>
<text x="58" y="90.9" transform="rotate(-90 58 90.9)">GND</text>
<text x="65.1" y="93.6">(3.3V,</text>
<text x="71.8" y="93.6">5V-tolerant)</text>
<text x="77.1" y="90.4" transform="rotate(-90 77.1 90.4)">GND</text>
<text x="137.8" y="92.3">R16</text>
<text x="180.8" y="92.3">D3</text>
<text x="180.8" y="94.8">D4</text>
<text x="196.1" y="94.8">MOL</text>
<text x="371" y="93.6">74HCT125</text>
<text x="374" y="91">U5E</text>
<text x="137.8" y="99.9">R17</text>
<text x="137.8" y="97.4">100</text>
<text x="180.8" y="97.4">D5</text>
<text x="180.8" y="99.9">D6</text>
<text x="195.9" y="97.4">MOR</text>
<text x="376.8" y="98" transform="rotate(-90 376.8 98)">GND</text>
<text x="74.2" y="103.7">GND</text>
<text x="137.8" y="105">100</text>
<text x="180.8" y="105">A0</text>
<text x="180.8" y="107.5">A1</text>
<text x="180.8" y="102.5">D7</text>
<text x="196.7" y="102.5">~{IRQ}</text>
<text x="197.3" y="107.5">NC</text>
<text x="295.2" y="106.3">U5C</text>
<text x="340.9" y="106.3">U5D</text>
<text x="172.3" y="111.3" transform="rotate(-90 172.3 111.3)">GND</text>
<text x="180.8" y="110.1">~{CS}</text>
<text x="180.8" y="112.6">~{WR}</text>
<text x="292.3" y="108.8">74HCT125</text>
<text x="338" y="108.8">74HCT125</text>
<text x="373.9" y="111.4">GND</text>
<text x="180.8" y="117.7">~{IC}</text>
<text x="180.8" y="115.2">~{RD}</text>
<text x="171" y="125.3">YM2612</text>
<text x="179.6" y="125.3">(socketed)</text>
<text x="188.8" y="121.4" transform="rotate(-90 188.8 121.4)">GND</text>
<text x="193.9" y="121.4" transform="rotate(-90 193.9 121.4)">A.GND</text>
<text x="295.1" y="120.2">GND</text>
<text x="340.9" y="120.2">GND</text>
<text x="74.2" y="126.8">+5V</text>
<text x="185.9" y="131.7">GND GND</text>
<text x="67.2" y="136.8">U3</text>
<text x="69.6" y="140.6">A0</text>
<text x="69.6" y="143.1">A1</text>
<text x="77.1" y="142" transform="rotate(-90 77.1 142)">VCC</text>
<text x="80.3" y="143.1">Y1</text>
<text x="80.3" y="140.6">Y0</text>
<text x="137.8" y="138">R18</text>
<text x="137.8" y="143.1">100</text>
<text x="69.6" y="145.6">A2</text>
<text x="69.6" y="148.2">A3</text>
<text x="80.3" y="148.2">Y3</text>
<text x="80.3" y="145.6">Y2</text>
<text x="137.8" y="145.6">R19</text>
<text x="53.4" y="150.8">MCU_IC</text>
<text x="69.6" y="150.7">A4</text>
<text x="69.6" y="153.3">A5</text>
<text x="69.6" y="155.8">A6</text>
<text x="80.3" y="155.8">Y6</text>
<text x="80.3" y="153.3">Y5</text>
<text x="80.3" y="150.7">Y4</text>
<text x="137.8" y="153.3">R20</text>
<text x="137.8" y="150.7">100</text>
<text x="58" y="157" transform="rotate(-90 58 157)">GND</text>
<text x="69.6" y="158.3">A7</text>
<text x="80.3" y="158.3">Y7</text>
<text x="137.8" y="160.9">R21</text>
<text x="137.8" y="158.3">100</text>
<text x="188.5" y="159.9">+5V</text>
<text x="58" y="167.1" transform="rotate(-90 58 167.1)">GND</text>
<text x="58" y="164.6" transform="rotate(-90 58 164.6)">GND GND GND</text>
<text x="69.6" y="163.4">G1</text>
<text x="69.6" y="166">G2</text>
<text x="77.1" y="166.6" transform="rotate(-90 77.1 166.6)">GND</text>
<text x="137.8" y="166">100</text>
<text x="184.1" y="167.2">X1</text>
<text x="63.7" y="169.8">74HCT541</text>
<text x="137.8" y="168.5">R22</text>
<text x="137.8" y="173.6">100</text>
<text x="191.4" y="171.4" transform="rotate(-90 191.4 171.4)">Vcc</text>
<text x="191.5" y="173.6">OUT</text>
<text x="226.7" y="171">R23</text>
<text x="269.1" y="171.3">+3V3</text>
<text x="282.4" y="171.3">+5V</text>
<text x="295.1" y="171.3">+5V</text>
<text x="307.8" y="171.3">+5V</text>
<text x="320" y="171.3">+5VA</text>
<text x="332.7" y="171.3">+5VA</text>
<text x="74.2" y="179.9">GND</text>
<text x="175.6" y="179.9">7.670454</text>
<text x="185.9" y="179.9">MHz</text>
<text x="190.2" y="179.8" transform="rotate(-90 190.2 179.8)">7</text>
<text x="190.9" y="179.9">oscillator</text>
<text x="191.4" y="177.5" transform="rotate(-90 191.4 177.5)">GND</text>
<text x="201" y="179.9">can,</text>
<text x="206.2" y="179.9">5V</text>
<text x="227.3" y="176.1">33</text>
<text x="271.1" y="178.7">C6</text>
<text x="283.8" y="178.7">C7</text>
<text x="296.5" y="178.7">C8</text>
<text x="309.2" y="178.7">C9</text>
<text x="321.3" y="178.7">C10</text>
<text x="334" y="178.7">C11</text>
<text x="269.4" y="183.7">100nF</text>
<text x="282.1" y="183.7">100nF</text>
<text x="294.8" y="183.7">100nF</text>
<text x="307.5" y="183.7">100nF</text>
<text x="320.2" y="183.7">100nF</text>
<text x="333.5" y="183.7">47uF</text>
<text x="188.5" y="187.6">GND</text>
<text x="269.7" y="191.4">GND</text>
<text x="282.4" y="191.4">GND</text>
<text x="295.1" y="191.4">GND</text>
<text x="307.8" y="191.4">GND</text>
<text x="320.5" y="191.4">GND</text>
<text x="333.2" y="191.4">GND</text>
</g>
<g font-size="1.8" fill="#a90000">
<text x="75.9" y="59.7" transform="rotate(-90 75.9 59.7)">20</text>
<text x="65.3" y="63.2">2</text>
<text x="65.3" y="65.8">3</text>
<text x="85" y="65.8">17</text>
<text x="85" y="63.2">18</text>
<text x="65.3" y="68.3">4</text>
<text x="65.3" y="70.9">5</text>
<text x="85" y="70.9">15</text>
<text x="85" y="68.3">16</text>
<text x="65.3" y="73.4">6</text>
<text x="65.3" y="75.9">7</text>
<text x="85" y="75.9">13</text>
<text x="85" y="73.4">14</text>
<text x="290.8" y="75.9">2</text>
<text x="302.2" y="75.9">3</text>
<text x="336.5" y="75.9">5</text>
<text x="347.9" y="75.9">6</text>
<text x="65.3" y="78.5">8</text>
<text x="65.3" y="81">9</text>
<text x="85" y="81">11</text>
<text x="85" y="78.5">12</text>
<text x="178.4" y="83.6">2</text>
<text x="187.7" y="81.3" transform="rotate(-90 187.7 81.3)">23</text>
<text x="192.8" y="81.3" transform="rotate(-90 192.8 81.3)">22</text>
<text x="296.9" y="81" transform="rotate(-90 296.9 81)">1</text>
<text x="342.6" y="81" transform="rotate(-90 342.6 81)">4</text>
<text x="375.7" y="82.6" transform="rotate(-90 375.7 82.6)">14</text>
<text x="64.7" y="88.6">19</text>
<text x="65.3" y="86.1">1</text>
<text x="178.4" y="86.1">3</text>
<text x="178.4" y="88.6">4</text>
<text x="75.9" y="95.3" transform="rotate(-90 75.9 95.3)">10</text>
<text x="178.4" y="91.2">5</text>
<text x="178.4" y="93.7">6</text>
<text x="200.6" y="93.7">20</text>
<text x="178.4" y="96.3">7</text>
<text x="178.4" y="98.8">8</text>
<text x="178.4" y="101.3">9</text>
<text x="200.6" y="101.3">13</text>
<text x="200.6" y="96.3">21</text>
<text x="177.8" y="103.9">17</text>
<text x="177.8" y="106.4">18</text>
<text x="200.6" y="106.4">10</text>
<text x="290.8" y="106.4">9</text>
<text x="302.2" y="106.4">8</text>
<text x="335.9" y="106.4">12</text>
<text x="347.3" y="106.4">11</text>
<text x="375.7" y="102.3" transform="rotate(-90 375.7 102.3)">7</text>
<text x="177.8" y="109">14</text>
<text x="177.8" y="111.5">15</text>
<text x="296.9" y="112.1" transform="rotate(-90 296.9 112.1)">10</text>
<text x="342.6" y="112.1" transform="rotate(-90 342.6 112.1)">13</text>
<text x="177.8" y="116.6">11</text>
<text x="177.8" y="114">16</text>
<text x="177.8" y="119.1">24</text>
<text x="187.7" y="123.9" transform="rotate(-90 187.7 123.9)">1</text>
<text x="192.8" y="124.5" transform="rotate(-90 192.8 124.5)">19</text>
<text x="75.9" y="135.9" transform="rotate(-90 75.9 135.9)">20</text>
<text x="65.3" y="139.4">2</text>
<text x="65.3" y="142">3</text>
<text x="85" y="142">17</text>
<text x="85" y="139.4">18</text>
<text x="65.3" y="144.5">4</text>
<text x="65.3" y="147.1">5</text>
<text x="65.3" y="149.6">6</text>
<text x="85" y="149.6">14</text>
<text x="85" y="147.1">15</text>
<text x="85" y="144.5">16</text>
<text x="65.3" y="152.1">7</text>
<text x="65.3" y="154.7">8</text>
<text x="85" y="154.7">12</text>
<text x="85" y="152.1">13</text>
<text x="65.3" y="157.2">9</text>
<text x="85" y="157.2">11</text>
<text x="64.7" y="164.8">19</text>
<text x="65.3" y="162.3">1</text>
<text x="190.2" y="167.7" transform="rotate(-90 190.2 167.7)">14</text>
<text x="75.9" y="171.5" transform="rotate(-90 75.9 171.5)">10</text>
<text x="196.1" y="172.5">8</text>
</g>
</svg>
